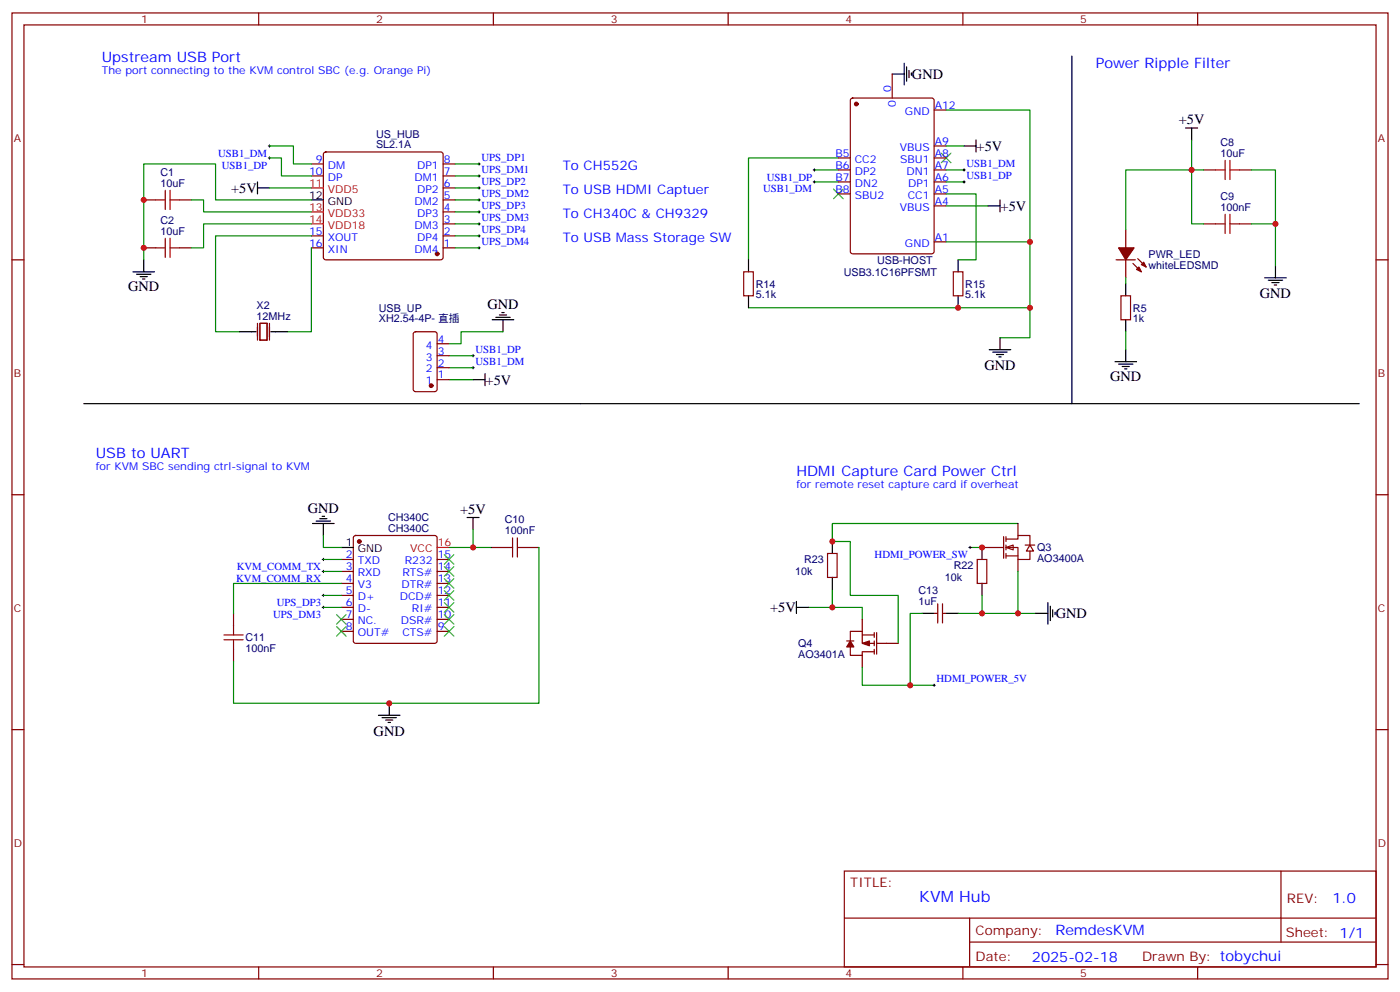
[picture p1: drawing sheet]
<svg xmlns="http://www.w3.org/2000/svg" width="412mm" height="292mm" viewBox="0 0 412 292" stroke-linecap="round" stroke-linejoin="round" font-family="sans-serif">
<g fill="none" stroke="#870000" stroke-width=".35">
<path d="M3.5 3.8h405.4v284.3h-405.4zM7.1 7.3h398.2v277.3h-398.2zM76.2 3.8v3.5M145.3 3.8v3.5M214.5 3.8v3.5M283.6 3.8v3.5M352.8 3.8v3.5M250.7 29.1l.5-.2h23.3l.6 .4 .1 44.7-.5 .7h-23.5l-.7-.4v-44.7zM262.8 21.8v7.1M275.2 32.4h3.5M42.3 58.8h3.6M52.9 58.8h3.5"/>
<path d="M91.7 51.8h3.5M91.7 48.3h3.5M95.5 44.9l.5-.2h33.8l.5 .2 .2 .5v30.4l-.2 .5-.5 .2h-33.8l-.5-.3-.3-.4v-30.4zM130.5 58.8h3.6M130.5 55.3h3.6M130.5 51.8h3.6M130.5 48.3h3.6M246.9 50h3.6M246.9 46.5h3.6M246.9 53.6h3.6M246.9 57.1h3.6M275.2 50h3.5"/>
<path d="M275.2 46.5h3.5M275.2 53.6h3.5M275.2 57.1h3.5M275.2 43h3.5M354.5 50h3.6M365.1 50h3.6M3.5 76.5h3.6M42.3 73h3.6M52.9 73h3.5M91.7 73h3.5M91.7 69.4h3.5M130.5 73h3.6"/>
<path d="M130.5 69.4h3.6M130.5 65.9h3.6M130.5 62.4h3.6M275.2 71.2h3.5M275.2 60.6h3.5M328.8 76.5h5.6M331.6 67.7v5.3M331.6 76.5v5.3M333.7 77.5l2.5 2.5M335.1 76.1l2.5 2.5M354.5 65.9h3.6M365.1 65.9h3.6"/>
<path d="M405.3 76.5h3.6M75.8 95.2v4.9M76.6 95.2h2.1v4.9h-2.1zM79.4 95.2v4.9M121.9 97.9l.5-.3h5.7l.6 .5 .1 16.5-.5 .6-5.9 .1-.6-.5-.1-16.4zM219.1 80h2.8v7.1h-2.8zM280.8 80h2.8v7.1h-2.8zM330.2 87.1h2.8v7h-2.8zM128.8 111.8h3.5M128.8 108.2h3.5M128.8 104.7h3.5M128.8 101.2h3.5"/>
<path d="M3.5 145.6h3.6M104.3 157.8l.5-.2h23.3l.5 .2 .2 .5v30.4l-.3 .5-.4 .2h-23.3l-.5-.3-.2-.4v-30.4zM405.3 145.6h3.6M100.5 164.7h3.6M100.5 168.2h3.6M100.5 171.7h3.6M100.5 175.3h3.6M100.5 178.8h3.6M128.8 164.7h3.5M128.8 168.2h3.5M128.8 171.7h3.5M128.8 175.3h3.5"/>
<path d="M128.8 178.8h3.5M144.6 161.1h3.6M155.2 161.1h3.5M276.2 177.7v5.7M277.6 177.7v5.7M287.9 164.7h2.8v7h-2.8zM68.8 180.6v3.5M68.8 191.1v3.6M100.5 182.3h3.6M100.5 185.8h3.6M128.8 182.3h3.5M128.8 185.8h3.5"/>
<path d="M275.2 180.6h1M277.6 180.6h1.1M3.5 214.8h3.6M405.3 214.8h3.6M248.7 256.4h156.6v28.2h-156.6zM377.3 256.4v20.9M248.7 270.2h156.5M285.6 277.3h119.6M285.6 270.2v14.2M3.5 283.9h3.6M76.2 284.6v3.5M145.3 284.6v3.5"/>
<path d="M214.5 284.6v3.5M283.6 284.6v3.5M352.8 284.6v3.5M405.3 283.9h3.6"/>
</g>
<g fill="#870000" stroke="#870000" stroke-width=".35">
<path d="M335.5 78.6l.7 1.4-1.4-.7z"/>
<path d="M336.2 77.9l.7-.7 .7 1.4z"/>
<path d="M329.5 73h4.6l-2.5 3.5z"/>
<circle cx="128.8" cy="74.7" r=".53"/>
<circle cx="127" cy="113.5" r=".53"/>
<circle cx="252.2" cy="30.6" r=".53"/>
<circle cx="105.8" cy="159.4" r=".53"/>
</g>
<g fill="none" stroke="#000" stroke-width=".35">
<path d="M266.3 18.6v6.4M267.1 19.7v4.2M315.7 16.5v102.3h-291M262.8 21.8h3.5M267.8 20.7v2.2M268.5 21.4v.8M349.2 37.7h3.6M351 37.7v3.5M75.8 55.3h3.6M75.8 53.6v3.5M91.7 58.8h3.5M284 43h3.5"/>
<path d="M287.5 41.2v3.5M294.6 58.8v3.6M42.3 76.5v3.5M220.5 76.5v3.5M282.2 76.5v3.5M291 60.6h3.6M375.7 78.2v3.6M39.2 80h6.3M40.2 80.7h4.2M41.3 81.4h2.1M42 82.1h.7M70.6 97.6h4.9"/>
<path d="M79.7 97.6h5M145 94.1h6.3M146 93.4h4.3M147.1 92.7h2.1M147.8 92h.7M148.2 94.1v3.5M220.5 87.1v3.5M282.2 87.1v3.5M294.6 99.4v3.5M331.6 83.5v3.6M331.6 94.1v3.5M372.5 81.8h6.4"/>
<path d="M373.6 82.5h4.2M374.6 83.2h2.2M375.4 83.9h.7M139.3 111.8h3.6M142.9 110v3.5M291.4 102.9h6.3M292.5 103.6h4.2M293.5 104.4h2.1M294.2 105.1h.7M315.7 118.8h84.7M328.4 106.5h6.4M329.5 107.2h4.2"/>
<path d="M330.6 107.9h2.1M331.3 108.6h.7M331.6 102.9v3.6M92.1 154.1h6.3M93.1 153.4h4.3M94.2 152.7h2.1M94.9 152h.7M95.2 154.1v3.5M137.6 152.3h3.5M139.3 152.3v3.6M100.5 161.1h3.6M289.3 161.1v3.6"/>
<path d="M289.3 171.7v3.6M271.6 180.6h3.6M278.7 180.6h3.5M111.5 210.5h6.3M112.5 211.2h4.3M113.6 211.9h2.1M114.3 212.7h.7M114.7 207v3.5"/>
</g>
<g fill="none" stroke="#008700" stroke-width=".35">
<path d="M278.7 32.4h24.7v67h-8.8M56.4 58.8h3.6v3.6h31.7M79.4 46.5h3.5v5.3h8.8M79.4 43h7v5.3h5.3M79.4 55.3h12.3M91.7 58.8h-28.2v-10.5h-21.2v28.2M134.1 55.3h7M134.1 48.3h7M134.1 51.8h7M134.1 58.8h7M239.9 50h7M239.9 53.6h7"/>
<path d="M246.9 46.5h-26.4v30M278.7 57.1h8.8v19.4h-5.3M278.7 50h5.3M278.7 43h5.3M278.7 53.6h5.3M351 41.2v24.7h3.5M354.5 50h-22.9v17.7M368.7 50h7v28.2M91.7 65.9h-31.7v7.1h-3.6M91.7 73v24.6h-7M91.7 69.4h-28.2v28.2h7.1M134.1 65.9h7"/>
<path d="M134.1 62.4h7M134.1 69.4h7M134.1 73h7M278.7 60.6h12.3M278.7 71.2h24.7M368.7 65.9h7M148.2 97.6h-12.4v3.6h-3.5M220.5 90.6h82.9M331.6 81.8v1.7M331.6 97.6v5.3M132.3 104.7h7M132.3 108.2h7"/>
<path d="M132.3 111.8h7M95.2 157.6v3.5h5.3M139.3 155.9v5.2h-7M299.9 154.1h-54.7v5.3h5.3v15.9h14.1v14.1M95.2 175.3h5.3M95.2 178.8h5.3M95.2 164.7h5.3M95.2 168.2h5.3M100.5 171.7h-31.7v8.9M139.3 161.1h5.3M158.7 161.1v45.9h-89.9v-12.3M285.8 161.1h3.5"/>
<path d="M289.3 175.3v5.3M299.9 180.6h5.3"/>
</g>
<path d="M91.7 55.3h3.5M91.7 62.4h3.5M91.7 65.9h3.5M128.8 161.1h3.5" fill="none" stroke="#f00" stroke-width=".35"/>
<g fill="none" stroke="#a10000" stroke-width=".35">
<path d="M45.9 58.8h2.8M48.7 56v5.7M50.1 58.8h2.8M50.1 56v5.7M358.1 50h2.8M360.9 47.2v5.6M362.3 50h2.8M362.3 47.2v5.6M45.9 73h2.8M48.7 70.1v5.7M50.1 70.1v5.7M50.1 73h2.8"/>
<path d="M358.1 65.9h2.8M360.9 63.1v5.6M362.3 63.1v5.6M362.3 65.9h2.8M151 158.3v5.7M152.4 158.3v5.7M148.2 161.1h2.8M152.4 161.1h2.8M66 188.3h5.6M66 186.9h5.6M68.8 184.1v2.8M68.8 188.3v2.8"/>
</g>
<g fill="none" stroke="#000" stroke-width=".29">
<path d="M79 46.5h.7M79 43h.7M79.4 42.6v.7M79.4 46.1v.7M140.8 48.3h.7M140.8 51.8h.7M140.8 55.3h.7M140.8 58.8h.7M141.1 47.9v.7M141.1 51.4v.7M141.1 55v.7M141.1 58.5v.7"/>
<path d="M239.5 50h.7M239.5 53.6h.7M239.9 49.7v.7M239.9 53.2v.7M283.6 50h.7M283.6 53.6h.7M284 49.7v.7M284 53.2v.7M140.8 62.4h.7M140.8 65.9h.7M140.8 73h.7M140.8 69.4h.7"/>
<path d="M141.1 62v.7M141.1 65.5v.8M141.1 69.1v.7M141.1 72.6v.7M139 108.2h.7M139 104.7h.7M139.3 104.4v.7M139.3 107.9v.7M94.9 164.7h.7M94.9 168.2h.7M94.9 175.3h.7M94.9 178.8h.7"/>
<path d="M95.2 164.3v.7M95.2 167.9v.7M95.2 174.9v.7M95.2 178.4v.7"/>
</g>
<g fill="none" stroke="#3c3" stroke-width=".35">
<path d="M245.5 55.7l2.9 2.8M248.4 55.7l-2.9 2.8M277.3 45.1l2.8 2.8M280.1 45.1l-2.8 2.8M130.9 163.3l2.8 2.8M130.9 166.8l2.8 2.8M130.9 170.3l2.8 2.8M130.9 173.8l2.8 2.9M130.9 177.4l2.8 2.8M133.7 163.3l-2.8 2.8M133.7 166.8l-2.8 2.8M133.7 170.3l-2.8 2.8"/>
<path d="M133.7 173.8l-2.8 2.9M133.7 177.4l-2.8 2.8M99.1 184.4l2.9 2.9M99.1 180.9l2.9 2.8M102 184.4l-2.9 2.9M102 180.9l-2.9 2.8M130.9 180.9l2.8 2.8M130.9 184.4l2.8 2.9M133.7 180.9l-2.8 2.8M133.7 184.4l-2.8 2.9"/>
</g>
<g fill="#fff" stroke="#870000" stroke-width=".35">
<path d="M296.3 161.1l2.1-.7v1.5z"/>
<path d="M303.4 160.4l1 1.8h-2.1z"/>
</g>
<g fill="none" stroke="#870000" stroke-width=".35">
<path d="M295.6 158v6.3M296.3 158.7h3.6v-1.1h3.5v2.8M296.3 158v1.4M299.9 154.1v3.5M243.8 162.9h2.8v7.1h-2.8zM289.3 161.1h6.3M296.3 161.1h3.6v3.6h3.5v-2.5M296.3 163.6h3.6M296.3 160.4v1.5M296.3 162.9v1.4M299.9 164.7v3.5M302 160.4h2.8"/>
<path d="M249.4 188.7h2.1M250.5 190.4v2.5h3.5v-1.1h3.5M254 185.8h-3.5v2.9M254 185.8v3.6h3.5M254 186.9h3.5M254 182.3v3.5M254 192.9v3.5M257.5 186.2v1.4M257.5 188.7v1.4M257.5 191.1v1.4M258.2 186.2v6.3M258.2 189.4h6.4"/>
</g>
<path d="M238.1 178.8h15.9v3.5M245.2 173.5v5.3M299.9 168.2v12.4h-17.7M254 196.4v5.3h21.2M271.6 180.6h-3.5v21.1" fill="none" stroke="#008700" stroke-width=".35"/>
<path d="M245.2 159.4v3.5M234.6 178.8h3.5M234.6 177v3.6M245.2 170v3.5M308.7 177.4v6.3M309.4 178.4v4.3M310.1 179.5v2.1M305.2 180.6h3.5M310.8 180.2v.7" fill="none" stroke="#000" stroke-width=".35"/>
<path d="M285.4 161.1h.7M285.8 160.8v.7M274.8 201.7h.7M275.2 201.4v.7" fill="none" stroke="#000" stroke-width=".29"/>
<g fill="#870000" stroke="#870000" stroke-width=".35">
<path d="M254 189.4l2.1-.7v1.4z"/>
<path d="M250.5 188.7l1 1.7h-2.1z"/>
</g>
<g fill="#c00">
<circle cx="42.3" cy="73" r=".88"/>
<circle cx="42.3" cy="58.8" r=".88"/>
<circle cx="351" cy="50" r=".88"/>
<circle cx="375.7" cy="65.9" r=".88"/>
<circle cx="303.4" cy="71.2" r=".88"/>
<circle cx="303.4" cy="90.6" r=".88"/>
<circle cx="282.2" cy="90.6" r=".88"/>
<circle cx="139.3" cy="161.1" r=".88"/>
<circle cx="114.7" cy="207" r=".88"/>
<circle cx="299.9" cy="180.6" r=".88"/>
<circle cx="289.3" cy="180.6" r=".88"/>
<circle cx="289.3" cy="161.1" r=".88"/>
<circle cx="245.2" cy="159.4" r=".88"/>
<circle cx="245.2" cy="178.8" r=".88"/>
<circle cx="268.1" cy="201.7" r=".88"/>
</g>
<text font-size="4.6" fill="#00f" x="270.8" y="265.4">KVM Hub</text>
<g font-size="4.2" fill="#00f">
<text x="30" y="18.3">Upstream USB Port</text>
<text x="322.8" y="20">Power Ripple Filter</text>
<text x="28.2" y="134.7">USB to UART</text>
<text x="234.6" y="140">HDMI Capture Card Power Ctrl</text>
<text x="392.5" y="265.7">1.0</text>
<text x="310.9" y="275.2">RemdesKVM</text>
<text x="304" y="283">2025-02-18</text>
</g>
<g font-size="4.2">
<text x="268.6" y="23.2">GND</text>
<text x="347.2" y="36.6">+5V</text>
<text x="287.7" y="44.4">+5V</text>
<text x="68.1" y="56.8">+5V</text>
<text x="294.7" y="62">+5V</text>
<text x="37.7" y="85.7">GND</text>
<text x="371.1" y="87.9">GND</text>
<text x="143.6" y="90.9">GND</text>
<text x="143.1" y="113.2">+5V</text>
<text x="290" y="109">GND</text>
<text x="327" y="112.1">GND</text>
<text x="90.7" y="150.9">GND</text>
<text x="135.6" y="151.2">+5V</text>
<text x="226.9" y="180.2">+5V</text>
<text x="311" y="182">GND</text>
<text x="110.1" y="216.6">GND</text>
</g>
<g font-size="3.9" fill="#00f">
<text x="165.8" y="50">To CH552G</text>
<text x="165.8" y="57.1">To USB HDMI Captuer</text>
<text x="165.8" y="64.1">To CH340C &amp; CH9329</text>
<text x="165.8" y="71.2">To USB Mass Storage SW</text>
</g>
<g font-size="3.9" fill="#800">
<text x="250.5" y="261">TITLE:</text>
<text x="379.1" y="265.7">REV:</text>
<text x="287.4" y="275.2">Company:</text>
<text x="378.7" y="275.8">Sheet: 1/1</text>
<text x="287.4" y="282.9">Date:</text>
<text x="336.4" y="282.9">Drawn By: tobychui</text>
</g>
<g font-size="3.2" fill="#800">
<text x="41.6" y="6.8">1</text>
<text x="110.8" y="6.8">2</text>
<text x="179.9" y="6.8">3</text>
<text x="249.1" y="6.8">4</text>
<text x="318.2" y="6.8">5</text>
<text x="4.1" y="41.9">A</text>
<text x="405.9" y="41.9">A</text>
<text x="4.1" y="111.1">B</text>
<text x="405.9" y="111.1">B</text>
<text x="4.1" y="180.2">C</text>
<text x="405.9" y="180.2">C</text>
<text x="4.1" y="249.3">D</text>
<text x="405.9" y="249.3">D</text>
<text x="41.6" y="287.6">1</text>
<text x="110.8" y="287.6">2</text>
<text x="179.9" y="287.6">3</text>
<text x="249.1" y="287.6">4</text>
<text x="318.2" y="287.6">5</text>
</g>
<g font-size="3.2" fill="#00f">
<text x="30" y="21.8">The port connecting to the KVM control SBC (e.g. Orange Pi)</text>
<text x="262.5" y="27.1" transform="rotate(-90 262.5 27.1)">0</text>
<text x="263.9" y="31.6" transform="rotate(-90 263.9 31.6)">0</text>
<text x="266.6" y="33.8">GND</text>
<text x="275.3" y="32">A12</text>
<text x="64.3" y="46.1">USB1_DM</text>
<text x="93.1" y="47.9">9</text>
<text x="130.7" y="47.9">8</text>
<text x="141.8" y="47.4">UPS_DP1</text>
<text x="246.1" y="46.1">B5</text>
<text x="251.8" y="47.9">CC2</text>
<text x="265" y="44.4">VBUS</text>
<text x="265.2" y="47.9">SBU1</text>
<text x="275.3" y="46.1">A8</text>
<text x="275.3" y="42.6">A9</text>
<text x="65.3" y="49.6">USB1_DP</text>
<text x="91" y="51.4">10</text>
<text x="96.6" y="49.7">DM</text>
<text x="96.6" y="53.2">DP</text>
<text x="122.1" y="53.2">DM1</text>
<text x="122.8" y="49.7">DP1</text>
<text x="130.7" y="51.4">7</text>
<text x="141.8" y="50.9">UPS_DM1</text>
<text x="225.8" y="53.1">USB1_DP</text>
<text x="246.1" y="49.7">B6</text>
<text x="246.1" y="53.2">B7</text>
<text x="251.8" y="51.4">DP2</text>
<text x="267" y="51.4">DN1</text>
<text x="275.3" y="53.2">A6</text>
<text x="275.3" y="49.7">A7</text>
<text x="284.7" y="49.1">USB1_DM</text>
<text x="284.7" y="52.7">USB1_DP</text>
<text x="122.8" y="56.7">DP2</text>
<text x="130.7" y="58.5">5</text>
<text x="130.7" y="55">6</text>
<text x="141.8" y="54.4">UPS_DP2</text>
<text x="141.8" y="58">UPS_DM2</text>
<text x="224.8" y="56.7">USB1_DM</text>
<text x="246.1" y="56.7">B8</text>
<text x="251.8" y="55">DN2</text>
<text x="251.8" y="58.5">SBU2</text>
<text x="267.4" y="58.5">CC1</text>
<text x="267.5" y="55">DP1</text>
<text x="275.3" y="56.7">A5</text>
<text x="122.1" y="60.3">DM2</text>
<text x="122.8" y="63.8">DP3</text>
<text x="130.7" y="65.5">3</text>
<text x="130.7" y="62">4</text>
<text x="141.8" y="61.5">UPS_DP3</text>
<text x="141.8" y="65">UPS_DM3</text>
<text x="265" y="62">VBUS</text>
<text x="275.3" y="60.3">A4</text>
<text x="91" y="69.1">15</text>
<text x="96.6" y="70.8">XOUT</text>
<text x="122.1" y="67.3">DM3</text>
<text x="122.8" y="70.8">DP4</text>
<text x="130.7" y="69.1">2</text>
<text x="141.8" y="68.5">UPS_DP4</text>
<text x="275.3" y="70.8">A1</text>
<text x="91" y="72.6">16</text>
<text x="96.6" y="74.4">XIN</text>
<text x="122.1" y="74.4">DM4</text>
<text x="130.7" y="72.6">1</text>
<text x="141.8" y="72.1">UPS_DM4</text>
<text x="266.6" y="72.6">GND</text>
<text x="128.9" y="100.8">4</text>
<text x="125.4" y="106.1">3</text>
<text x="125.4" y="102.6">4</text>
<text x="128.9" y="107.9">2</text>
<text x="128.9" y="104.4">3</text>
<text x="140.1" y="107.3">USB1_DM</text>
<text x="140.1" y="103.8">USB1_DP</text>
<text x="125.4" y="113.2">1</text>
<text x="125.4" y="109.6">2</text>
<text x="128.9" y="111.4">1</text>
<text x="28.2" y="138.2">for KVM SBC sending ctrl-signal to KVM</text>
<text x="234.6" y="143.5">for remote reset capture card if overheat</text>
<text x="69.7" y="167.8">KVM_COMM_TX</text>
<text x="101.9" y="164.3">2</text>
<text x="101.9" y="167.9">3</text>
<text x="105.4" y="166.1">TXD</text>
<text x="119.2" y="166.1">R232</text>
<text x="128.9" y="167.9">14</text>
<text x="128.9" y="164.3">15</text>
<text x="257.6" y="164.3">HDMI_POWER_SW</text>
<text x="69.6" y="171.3">KVM_COMM_RX</text>
<text x="101.9" y="171.4">4</text>
<text x="105.4" y="169.6">RXD</text>
<text x="105.4" y="173.1">V3</text>
<text x="118.3" y="173.1">DTR#</text>
<text x="118.5" y="169.6">RTS#</text>
<text x="128.9" y="171.4">13</text>
<text x="81.6" y="178.4">UPS_DP3</text>
<text x="101.9" y="174.9">5</text>
<text x="101.9" y="178.4">6</text>
<text x="105.4" y="176.7">D+</text>
<text x="117.8" y="176.7">DCD#</text>
<text x="128.9" y="178.4">11</text>
<text x="128.9" y="174.9">12</text>
<text x="80.5" y="181.9">UPS_DM3</text>
<text x="101.9" y="182">7</text>
<text x="101.9" y="185.5">8</text>
<text x="105.4" y="180.2">D-</text>
<text x="105.4" y="183.7">NC.</text>
<text x="118" y="183.7">DSR#</text>
<text x="121.3" y="180.2">RI#</text>
<text x="128.9" y="185.5">9</text>
<text x="128.9" y="182">10</text>
<text x="105.4" y="187.3">OUT#</text>
<text x="118.5" y="187.3">CTS#</text>
<text x="275.9" y="200.8">HDMI_POWER_5V</text>
</g>
<g font-size="3.2" fill="#000080">
<text x="110.8" y="40.6">US_HUB</text>
<text x="110.8" y="43.7">SL2.1A</text>
<text x="359.5" y="46.1">10uF</text>
<text x="359.5" y="43">C8</text>
<text x="47.3" y="51.8">C1</text>
<text x="47.3" y="55">10uF</text>
<text x="359.5" y="58.8">C9</text>
<text x="47.3" y="66">C2</text>
<text x="359.5" y="62">100nF</text>
<text x="47.3" y="69.1">10uF</text>
<text x="258.4" y="77.7">USB-HOST</text>
<text x="338.3" y="75.8">PWR_LED</text>
<text x="248.5" y="81.1">USB3.1C16PFSMT</text>
<text x="338.3" y="79">whiteLEDSMD</text>
<text x="222.6" y="87.9">5.1k</text>
<text x="222.6" y="84.7">R14</text>
<text x="284.3" y="87.9">5.1k</text>
<text x="284.3" y="84.7">R15</text>
<text x="75.6" y="94.1">12MHz</text>
<text x="75.6" y="90.9">X2</text>
<text x="111.6" y="94.9">XH2.54-4P- 直插</text>
<text x="111.6" y="91.7">USB_UP</text>
<text x="333.7" y="94.9">1k</text>
<text x="333.7" y="91.7">R5</text>
<text x="114.3" y="153.3">CH340C</text>
<text x="148.7" y="154.1">C10</text>
<text x="114.3" y="156.6">CH340C</text>
<text x="148.7" y="157.3">100nF</text>
<text x="236.9" y="165.8">R23</text>
<text x="281" y="167.6">R22</text>
<text x="305.5" y="165.5">AO3400A</text>
<text x="305.5" y="162.3">Q3</text>
<text x="234.2" y="169.3">10k</text>
<text x="278.3" y="171.1">10k</text>
<text x="270.6" y="178.2">1uF</text>
<text x="270.6" y="175">C13</text>
<text x="72.3" y="191.9">100nF</text>
<text x="72.3" y="188.7">C11</text>
<text x="235.1" y="190.5">Q4</text>
<text x="235.1" y="193.7">AO3401A</text>
</g>
<g font-size="3.2" fill="#f00">
<text x="91" y="55">11</text>
<text x="96.6" y="56.7">VDD5</text>
<text x="91" y="62">13</text>
<text x="91" y="65.5">14</text>
<text x="96.6" y="63.8">VDD33</text>
<text x="96.6" y="67.3">VDD18</text>
<text x="128.9" y="160.8">16</text>
<text x="120.9" y="162.6">VCC</text>
</g>
<g font-size="3.2">
<text x="91" y="58.5">12</text>
<text x="96.6" y="60.3">GND</text>
<text x="101.9" y="160.8">1</text>
<text x="105.4" y="162.6">GND</text>
</g>
</svg>
